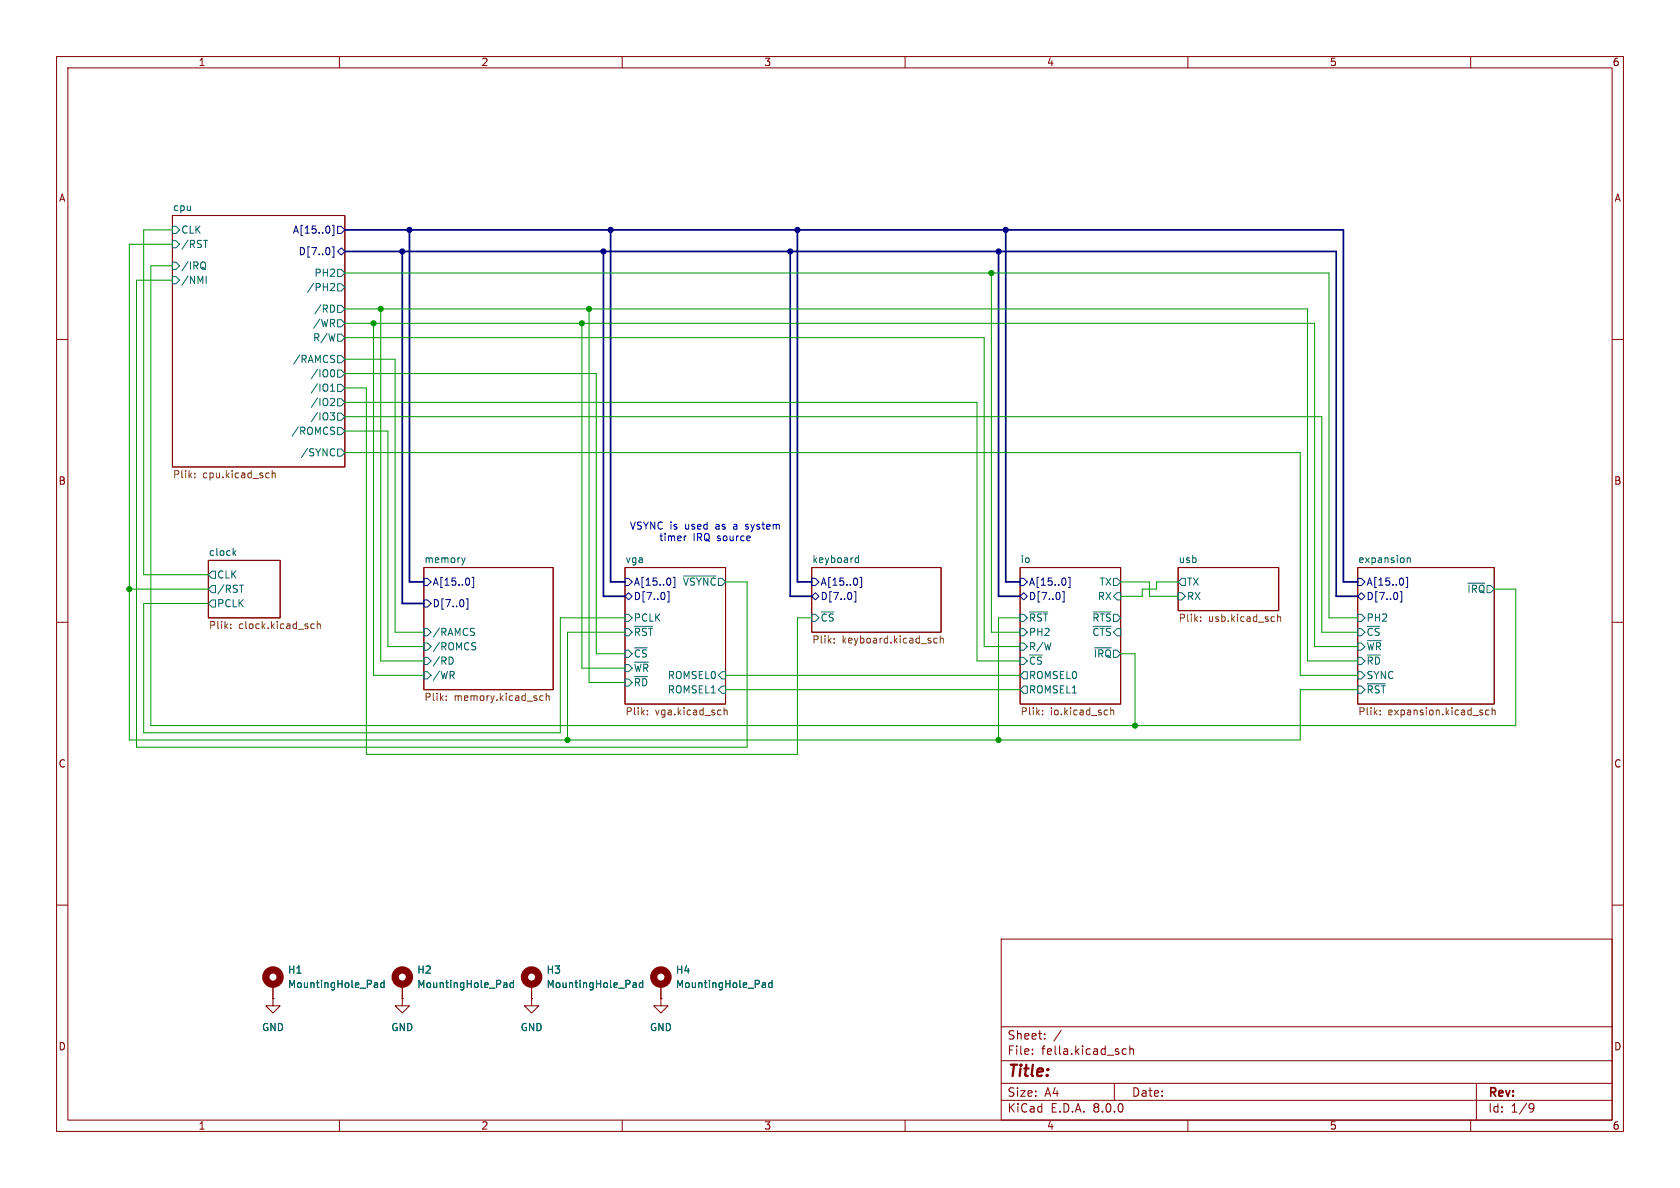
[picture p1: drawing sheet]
<svg xmlns="http://www.w3.org/2000/svg" width="297mm" height="210mm" viewBox="0 0 297 210" stroke-linecap="round" stroke-linejoin="round" font-family="sans-serif">
<g fill="none" stroke="#840000" stroke-width=".18">
<path d="M10 10h277v190h-277zM12 12h273v186h-273zM60 10v2M110 10v2M160 10v2M210 10v2M260 10v2M30.5 38.1h30.5v44.5h-30.5zM10 60h2M285 60h2M36.8 99.1h12.7v10.1h-12.7zM10 110h2"/>
<path d="M74.9 100.3h22.9v21.6h-22.9zM110.5 100.3h17.8v24.2h-17.8zM143.5 100.3h22.9v11.5h-22.9zM180.3 100.3h17.8v24.2h-17.8zM208.3 100.3h17.8v7.7h-17.8zM240 100.3h24.2v24.2h-24.2zM285 110h2M10 160h2M285 160h2M48.3 176.5v1.3h1.2l-1.2 1.3-1.3-1.3h1.3M48.3 176.5h.1M48.3 174v2.5"/>
<path d="M71.1 176.5v1.3h1.3l-1.3 1.3-1.3-1.3h1.3M71.1 176.5h.1M71.1 174v2.5M94 176.5v1.3h1.2l-1.2 1.3-1.3-1.3h1.3M94 176.5h.1M94 174v2.5M116.8 176.5v1.3h1.3l-1.3 1.3-1.2-1.3h1.2M116.8 176.5h.1M116.8 174v2.5M177 166h108v32h-108zM60 198v2M110 198v2"/>
<path d="M160 198v2M177 194.5h108M177 191.5h108M177 187.5h108M177 181.5h108M182.5 186.3v.1M182.5 185.5v.1M184.7 183.6v.1M184.7 182.8v.1M187.6 182.1l-1.3 2M197 191.5v3M199.1 185.5l-.4-.1-.3 .3v.4l.1 .2h.6"/>
<path d="M199.7 185.5l.3-.1 .3 .1 .1 .9M199.7 184.9v1.5M210 198v2M260 198v2M261 191.5v6.5M270.6 195.1l.5 .1a.99 .99 0 0 1-.4 1.4h-.2M271.2 195.7l-.3 .3h-.3"/>
</g>
<g fill="none" stroke="#000084" stroke-width=".18">
<path d="M58.7 39.8h.3v1.8h-.3M58.3 40.2v.8M58.7 43.6h.3v1.9h-.3M59.7 44.5l.6-.7 .7 .7-.7 .6zM59.7 40h.6l.7 .6-.7 .7h-.6zM74.9 102.2h.7l.6 .7-.6 .6h-.7zM74.9 106h.7l.6 .7-.6 .6h-.7zM82.4 105.9h.3v1.8h-.3M83 102.4v.8M83.4 102.1h.3v1.8h-.3M110.5 102.2h.6l.7 .7-.7 .6h-.6zM110.5 105.4l.6-.6 .7 .6-.7 .6z"/>
<path d="M118.3 104.6v1.8h-.3M118.5 102.4v.8M119 102.1h.3v1.8h-.3M143.5 102.2h.6l.7 .7-.7 .6h-.6zM143.5 105.4l.6-.6 .7 .6-.7 .6zM151.3 104.6v1.8h-.3M151.5 102.4v.8M152 102.1h.3v1.8h-.3M180.3 105.4l.7-.6 .6 .6-.6 .6zM180.3 102.2h.7l.6 .7-.6 .6h-.7zM188.1 104.6v1.8h-.3M188.4 102.4v.8"/>
<path d="M188.9 102.1h.3v1.8h-.3M240 102.2h.7l.6 .7-.6 .6h-.7zM240 105.4l.7-.6 .6 .6-.6 .6zM247.8 104.6v1.8h-.3M248.1 102.4v.8M248.5 102.1h.3v1.8h-.3"/>
</g>
<g fill="none" stroke="#006464" stroke-width=".18">
<path d="M30.5 48.9h.6l.6 .6-.6 .7h-.6zM30.5 46.4h.6l.6 .6-.6 .6h-.6zM30.5 42.5h.6l.6 .7-.6 .6h-.6zM30.5 40h.6l.6 .6-.6 .7h-.6zM36 42.5h.7M36 47.3l.2 .2M36 46.3l.2 .1a.9 .9 0 0 1 0 1.1M36.2 47.5l.2 .2M36.2 47.5l-.2 .1M36.5 48.8v1.3M58.6 50.1l.4 .1 .2 .3-.8 .9h.8M58.9 54l.3 .5-.3 .6"/>
<path d="M59.7 54h.6l.7 .6-.7 .6h-.6zM59.7 56.5h.6l.7 .7-.7 .6h-.6zM59.7 59.1h.6l.7 .6-.7 .6h-.6zM59.7 47.6h.6l.7 .7-.7 .6h-.6zM59.7 50.2h.6l.7 .6-.7 .6h-.6zM58.4 73h.8l-.5 .5 .4 .1 .1 .4-.3 .2h-.3M58.4 69.2h.8M58.4 68.3l.4-.4v1.3M58.6 65.4l.1-.1a.68 .68 0 0 1 .5 .7 .68 .68 0 0 1-.5 .6h-.1M58.6 70.4l.4 .1 .2 .3-.8 .9h.8M58.9 79.3l.3 .1M59 62.8l.2 .1"/>
<path d="M59 75.5l.2 .1M59 63.5l.2 .2-.2 .3M59 76.2l.2 .2-.2 .3M59.7 79.4h.6l.7 .6-.7 .6h-.6zM59.7 65.4h.6l.7 .6-.7 .7h-.6zM59.7 62.9h.6l.7 .6-.7 .6h-.6zM59.7 67.9h.6l.7 .7-.7 .6h-.6zM59.7 70.5h.6l.7 .6-.7 .7h-.6zM59.7 75.6h.6l.7 .6-.7 .6h-.6zM59.7 73h.6l.7 .7-.7 .6h-.6zM41.3 97.7l.4 .5M41.7 97.3l-.5 .5"/>
<path d="M59.2 80.5l-.3 .1M81.6 98.6l.3 .9M81.9 99.5l-.1 .3M82.2 98.6l-.3 .9M151.3 99.4h.5M151.3 98.7h.5M151.8 98.2v1.3M248.8 98.7l.2-.1 .3 .1v.8M248.8 98.6v.9M36.8 106.7l.7-.7h.6v1.3h-.6zM37.5 101h.6v1.2h-.6l-.7-.6zM37.5 103.5h.6v1.3h-.6l-.7-.7z"/>
<path d="M42.3 103.4h.7M74.9 113.7h.7l.6 .6-.6 .6h-.7zM74.9 116.2h.7l.6 .6-.6 .7h-.7zM74.9 118.7h.7l.6 .7-.6 .6h-.7zM74.9 111.1h.7l.6 .7-.6 .6h-.7zM79.9 116.2l.2 .5-.2 .7M83.7 111.1h.2M83.7 111.8l.2 .2-.2 .3M83.9 113.6l.2 .1M84 114.3l.1 .2-.1 .3M110.5 111.1h.6l.7 .7-.7 .6h-.6zM110.5 108.6h.6l.7 .6-.7 .7h-.6z"/>
<path d="M110.5 117.5h.6l.7 .6-.7 .6h-.6zM110.5 114.9h.6l.7 .7-.7 .6h-.6zM112.2 110.7h3.2M120.8 101.8h5.8M127.6 118.7h.7v1.3h-.7l-.6-.6zM143.5 108.6h.6l.7 .6-.7 .7h-.6zM180.3 116.2h.7l.6 .6-.6 .7h-.7zM180.3 108.6h.7l.6 .6-.6 .7h-.7zM180.3 111.1h.7l.6 .7-.6 .6h-.7zM180.3 113.7h.7l.6 .6-.6 .6h-.7zM181 118.7h.6v1.3h-.6l-.7-.6zM182 108.2h3.2"/>
<path d="M193.2 108.2h3.2M193.2 110.7h3.2M193.5 114.5h2.9M196.8 102.2h.7l.6 .7-.6 .6h-.7zM197.5 104.8h.6v1.2h-.6l-.7-.6zM208.3 104.8h.6l.6 .6-.6 .6h-.6zM208.9 102.2h.6v1.3h-.6l-.6-.6zM240 111.1h.7l.6 .7-.6 .6h-.7zM240 108.6h.7l.6 .6-.6 .7h-.7zM240 116.2h.7l.6 .6-.6 .7h-.7zM240 113.7h.7l.6 .6-.6 .6h-.7zM240 118.7h.7l.6 .7-.6 .6h-.7z"/>
<path d="M259.5 103.1h3M110.5 120h.6l.7 .7-.7 .6h-.6zM127.6 121.3h.7v1.3h-.7l-.6-.7zM181 121.3h.6v1.3h-.6l-.7-.7zM240 121.3h.7l.6 .6-.6 .7h-.7zM241.7 120.9h3.2M66.3 173.7h.3l.2 .2v.7M66.8 174.5l-.5 .1M66.8 174l-.5 .1M67.9 173.8l-.4-.1-.2 .3 .1 .5h.5M67.9 173.3v1.3M89.2 173.7h.2l.2 .2v.7"/>
<path d="M89.6 174.5l-.4 .1M89.6 174l-.4 .1M90.8 173.8l-.4-.1-.2 .3 .1 .5h.5M90.8 173.3v1.3M112.1 173.7h.2l.2 .2v.7M112.5 174.5l-.4 .1M112.5 174l-.4 .1M113.6 173.8l-.3-.1-.3 .3 .1 .5h.5M113.6 173.3v1.3M134.9 173.7h.3l.1 .2v.7M135.3 174.5l-.4 .1M135.3 174l-.4 .1"/>
<path d="M136.5 173.8l-.4-.1-.2 .3 .1 .5h.5M136.5 173.3v1.3"/>
</g>
<g fill="none" stroke="#725600" stroke-width=".18">
<path d="M34.5 84.3v.2M34.5 83.7v.1M47.5 83.6l.1 .1M47.6 84.4l-.1 .1M48.1 83.2v1.3M48.1 83.7l.2-.1 .3 .1 .1 .8M40.8 111v.1M40.8 110.3v.2M55 111l.2 .1h.4M55.6 110.3h-.4l-.2 .1M56.1 110.4l.2-.1h.3v.8M56.1 109.9v1.2"/>
<path d="M147.5 113.5v.2M147.5 112.9v.1M165.7 112.9l-.4-.1-.2 .3 .1 .5h.5M166.2 112.9l.2-.1 .3 .1 .1 .8M166.2 112.4v1.3M212.3 109.7v.2M212.3 109.1v.1M225.9 108.6v1.3M225.9 109.1l.1-.1 .3 .1 .1 .8M78.9 123.7v.1M78.9 123v.2M95.5 123.7l.2 .1h.3"/>
<path d="M96 123h-.3l-.2 .1M96.6 123.1l.1-.1h.3l.1 .8M96.6 122.6v1.2M114.5 126.2v.2M114.5 125.6v.1M128 125.6l.2-.1 .3 .1 .1 .8M128 125.1v1.3M184.3 126.2v.2M184.3 125.6v.1M196.3 125.1v1.3M196.3 125.6l.2-.1 .3 .1 .1 .8M244 126.2v.2"/>
<path d="M244 125.6v.1M263.2 125.6l-.3-.1-.3 .3 .1 .5h.5M263.8 125.6l.2-.1 .3 .1v.8M263.8 125.1v1.3"/>
</g>
<g fill="none" stroke="#840000" stroke-width="1.3">
<circle cx="48.3" cy="172.7" r="1.27"/>
<circle cx="71.1" cy="172.7" r="1.27"/>
<circle cx="94" cy="172.7" r="1.27"/>
<circle cx="116.8" cy="172.7" r="1.27"/>
</g>
<path d="M121.3 94.7l-.3 .3M131.8 93.5h.1M132 92.7l-.2 .2 .2 .2" fill="none" stroke="#0000c2" stroke-width=".18"/>
<path d="M61 44.5h175.2v60.9h3.8M61 40.6h176.5v62.3h2.5M71.1 44.5v62.2h3.8M72.4 40.6v62.3h2.5M106.7 44.5v60.9h3.8M107.9 40.6v62.3h2.6M139.7 44.5v60.9h3.8M141 40.6v62.3h2.5M176.5 44.5v60.9h3.8M177.8 40.6v62.3h2.5" fill="none" stroke="#000084" stroke-width=".3"/>
<g fill="none" stroke="#009600" stroke-width=".18">
<path d="M30.5 43.2h-7.6v87.6h207v-8.9h10.1M30.5 47h-3.8v81.3h241.3v-24.2h-3.8M30.5 49.5h-6.4v82.6h108v-29.2h-3.8M30.5 40.6h-5.1v61h11.4M61 57.2h171.4v57.1h7.6M61 48.3h173.9v60.9h5.1M61 54.6h170.1v62.2h8.9M61 59.7h113v54.6h6.3M66 57.2v62.2h8.9M67.3 54.6v62.2h7.6M102.9 57.2v60.9h7.6M104.1 54.6v66.1h6.4"/>
<path d="M175.3 48.3v63.5h5M61 73.7h172.7v38.1h6.3M61 68.6h3.8v64.8h76.2v-24.2h2.5M61 76.2h7.6v38.1h6.3M61 71.1h111.7v45.7h7.6M61 63.5h8.8v48.3h5.1M61 66h44.4v49.6h5.1M61 80h168.9v39.4h10.1M22.9 104.1h13.9M36.8 106.7h-11.4v22.8h73.7v-20.3h11.4M110.5 111.8h-10.2v19M128.3 119.4h52"/>
<path d="M180.3 109.2h-3.8v21.6M198.1 102.9h5.1v2.5h5.1M198.1 115.6h2.6v12.7M208.3 102.9h-3.8v1.2h-2.6v1.3h-3.8M128.3 121.9h52"/>
</g>
<g fill="#000084" stroke="#000084" stroke-width=".18">
<circle cx="177.8" cy="40.6" r=".46"/>
<circle cx="176.5" cy="44.5" r=".46"/>
<circle cx="139.7" cy="44.5" r=".46"/>
<circle cx="141" cy="40.6" r=".46"/>
<circle cx="107.9" cy="40.6" r=".46"/>
<circle cx="106.7" cy="44.5" r=".46"/>
<circle cx="71.1" cy="44.5" r=".46"/>
<circle cx="72.4" cy="40.6" r=".46"/>
</g>
<g fill="#009600" stroke="#009600" stroke-width=".18">
<circle cx="175.3" cy="48.3" r=".46"/>
<circle cx="104.1" cy="54.6" r=".46"/>
<circle cx="22.9" cy="104.1" r=".46"/>
<circle cx="102.9" cy="57.2" r=".46"/>
<circle cx="67.3" cy="54.6" r=".46"/>
<circle cx="66" cy="57.2" r=".46"/>
<circle cx="176.5" cy="130.8" r=".46"/>
<circle cx="200.7" cy="128.3" r=".46"/>
<circle cx="100.3" cy="130.8" r=".46"/>
</g>
<text font-size="2.8" fill="#840000" x="178" y="190.9">Title:</text>
<g font-size="2.1" fill="#840000">
<text x="178" y="184">Sheet:</text>
<text x="178" y="186.7">File:</text>
<text x="184.1" y="186.7">fella.kicad_sch</text>
<text x="178" y="196.9">KiCad</text>
<text x="178" y="194.1">Size:</text>
<text x="184.7" y="194.1">A4</text>
<text x="185.7" y="196.9">E.D.A.</text>
<text x="193.3" y="196.9">8.0.0</text>
<text x="200" y="194.1">Date:</text>
<text x="263" y="194.3">Rev:</text>
<text x="263" y="196.9">Id:</text>
<text x="267.1" y="196.9">1/9</text>
</g>
<g font-size="1.8" fill="#840000">
<text x="35" y="11.9">1</text>
<text x="85" y="11.9">2</text>
<text x="135" y="11.9">3</text>
<text x="185" y="11.9">4</text>
<text x="235" y="11.9">5</text>
<text x="285" y="11.9">6</text>
<text x="10.3" y="35.9">A</text>
<text x="285.3" y="35.9">A</text>
<text x="10.3" y="85.9">B</text>
<text x="285.3" y="85.9">B</text>
<text x="10.3" y="135.9">C</text>
<text x="285.3" y="135.9">C</text>
<text x="10.3" y="185.9">D</text>
<text x="285.3" y="185.9">D</text>
<text x="35" y="199.9">1</text>
<text x="85" y="199.9">2</text>
<text x="135" y="199.9">3</text>
<text x="185" y="199.9">4</text>
<text x="235" y="199.9">5</text>
<text x="285" y="199.9">6</text>
</g>
<g font-size="1.8" fill="#006464">
<text x="30.5" y="37.4">cpu</text>
<text x="31.9" y="41.5">CLK</text>
<text x="31.9" y="47.9">/IRQ</text>
<text x="31.9" y="44">/RST</text>
<text x="31.9" y="50.4">/NMI</text>
<text x="54.2" y="51.7">/PH2</text>
<text x="55.5" y="49.1">PH2</text>
<text x="55.2" y="58">/WR</text>
<text x="55.4" y="55.5">/RD</text>
<text x="51.7" y="64.4">/RAMCS</text>
<text x="55.2" y="60.6">R/W</text>
<text x="54.8" y="66.9">/IO0</text>
<text x="54.8" y="69.4">/IO1</text>
<text x="54.8" y="72">/IO2</text>
<text x="51.4" y="77.1">/ROMCS</text>
<text x="54.8" y="74.5">/IO3</text>
<text x="53.1" y="80.9">/SYNC</text>
<text x="36.8" y="98.3">clock</text>
<text x="74.9" y="99.6">memory</text>
<text x="110.5" y="99.6">vga</text>
<text x="143.5" y="99.6">keyboard</text>
<text x="180.3" y="99.6">io</text>
<text x="208.3" y="99.6">usb</text>
<text x="240" y="99.6">expansion</text>
<text x="38.3" y="107.5">PCLK</text>
<text x="38.3" y="102.5">CLK</text>
<text x="38.3" y="105">/RST</text>
<text x="120.6" y="103.7">~{VSYNC}</text>
<text x="194" y="106.3">RX</text>
<text x="194.3" y="103.7">TX</text>
<text x="209.7" y="106.3">RX</text>
<text x="209.7" y="103.7">TX</text>
<text x="259.3" y="105">~{IRQ}</text>
<text x="76.4" y="112.6">/RAMCS</text>
<text x="112" y="112.6">~{RST}</text>
<text x="112" y="110.1">PCLK</text>
<text x="145" y="110.1">~{CS}</text>
<text x="181.8" y="110.1">~{RST}</text>
<text x="181.8" y="112.6">PH2</text>
<text x="193" y="110.1">~{RTS}</text>
<text x="193" y="112.6">~{CTS}</text>
<text x="241.5" y="112.6">~{CS}</text>
<text x="241.5" y="110.1">PH2</text>
<text x="76.4" y="115.2">/ROMCS</text>
<text x="76.4" y="117.7">/RD</text>
<text x="112" y="119">~{WR}</text>
<text x="112" y="116.4">~{CS}</text>
<text x="181.8" y="117.7">~{CS}</text>
<text x="181.8" y="115.2">R/W</text>
<text x="193.3" y="116.4">~{IRQ}</text>
<text x="241.5" y="117.7">~{RD}</text>
<text x="241.5" y="115.2">~{WR}</text>
<text x="76.4" y="120.2">/WR</text>
<text x="112" y="121.5">~{RD}</text>
<text x="118" y="122.8">ROMSEL1</text>
<text x="118" y="120.2">ROMSEL0</text>
<text x="181.8" y="120.2">ROMSEL0</text>
<text x="181.8" y="122.8">ROMSEL1</text>
<text x="241.5" y="120.2">SYNC</text>
<text x="241.5" y="122.8">~{RST}</text>
<text x="50.8" y="172.3">H1</text>
<text x="73.7" y="172.3">H2</text>
<text x="96.5" y="172.3">H3</text>
<text x="119.4" y="172.3">H4</text>
<text x="50.8" y="174.9">MountingHole_Pad</text>
<text x="73.7" y="174.9">MountingHole_Pad</text>
<text x="96.5" y="174.9">MountingHole_Pad</text>
<text x="119.4" y="174.9">MountingHole_Pad</text>
<text x="46.2" y="182.5">GND</text>
<text x="69.1" y="182.5">GND</text>
<text x="91.9" y="182.5">GND</text>
<text x="114.8" y="182.5">GND</text>
</g>
<g font-size="1.8" fill="#000084">
<text x="51.7" y="41.5">A[15..0]</text>
<text x="52.7" y="45.3">D[7..0]</text>
<text x="76.4" y="103.7">A[15..0]</text>
<text x="76.4" y="107.5">D[7..0]</text>
<text x="112" y="103.7">A[15..0]</text>
<text x="112" y="106.3">D[7..0]</text>
<text x="145" y="103.7">A[15..0]</text>
<text x="145" y="106.3">D[7..0]</text>
<text x="181.8" y="106.3">D[7..0]</text>
<text x="181.8" y="103.7">A[15..0]</text>
<text x="241.5" y="103.7">A[15..0]</text>
<text x="241.5" y="106.3">D[7..0]</text>
</g>
<g font-size="1.8" fill="#725600">
<text x="30.5" y="84.9">Plik:</text>
<text x="35.8" y="84.9">cpu.kicad_sch</text>
<text x="36.8" y="111.5">Plik:</text>
<text x="42.2" y="111.5">clock.kicad_sch</text>
<text x="208.3" y="110.3">Plik:</text>
<text x="213.6" y="110.3">usb.kicad_sch</text>
<text x="143.5" y="114.1">Plik:</text>
<text x="148.9" y="114.1">keyboard.kicad_sch</text>
<text x="74.9" y="124.2">Plik:</text>
<text x="80.3" y="124.2">memory.kicad_sch</text>
<text x="110.5" y="126.8">Plik:</text>
<text x="115.8" y="126.8">vga.kicad_sch</text>
<text x="180.3" y="126.8">Plik:</text>
<text x="185.7" y="126.8">io.kicad_sch</text>
<text x="240" y="126.8">Plik:</text>
<text x="245.4" y="126.8">expansion.kicad_sch</text>
</g>
<g font-size="1.8" fill="#0000c2">
<text x="111.2" y="93.8">VSYNC is</text>
<text x="116.4" y="95.9">timer</text>
<text x="121.2" y="93.8">used</text>
<text x="122.5" y="95.9">IRQ source</text>
<text x="126.8" y="93.8">as</text>
<text x="130.1" y="93.8">a</text>
<text x="132.5" y="93.8">system</text>
</g>
</svg>
